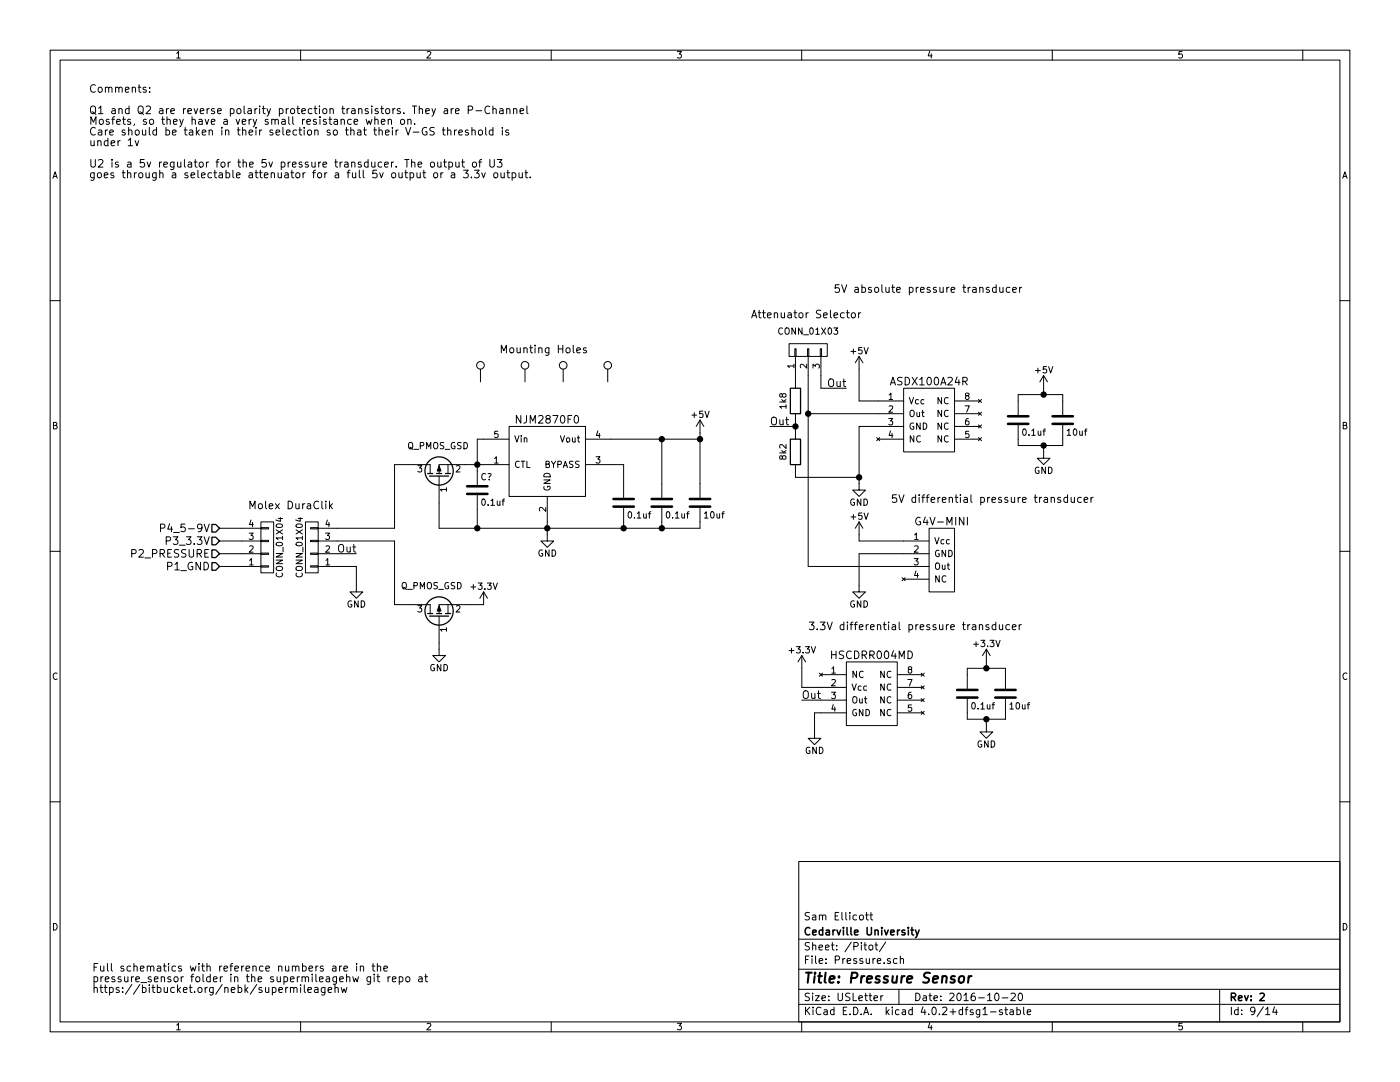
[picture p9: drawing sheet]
<svg xmlns="http://www.w3.org/2000/svg" width="279mm" height="216mm" viewBox="0 0 279 216" stroke-linecap="round" stroke-linejoin="round" font-family="sans-serif">
<g fill="none" stroke="#000" stroke-width=".2">
<path d="M10 10h259.4v195.9h-259.4zM12 12h255.4v191.9h-255.4zM29.1 17.5l-.3-.1-.3 .2 .1 .2 .5 .2v.3h-.6M29.9 18.3v.1M29.9 17.5v.1M60 10v2M110 10v2M160 10v2M210 10v2M260 10v2M27 28.1l.3 1 .4-1M70.7 24.3l.7-.1-.1-.3-.4-.1-.2 .2v.7h.6"/>
<path d="M73.1 23.8l.3 1 .2-.7 .3 .7 .3-1M74.8 24l.1-.1a.36 .36 0 0 1 .6 .1v.8M74.8 23.3v1.5M76.1 24.3l.7-.1v-.3l-.5-.1-.2 .2 .1 .7h.6M77.5 24v-.1a.36 .36 0 0 1 .6 .1v.8M77.5 23.8v1M80 24l.2-.2 .5 .2v.5l-.1 .2-.4 .1-.2-.1zM81.4 24l.1-.1a.36 .36 0 0 1 .5 .1v.8M81.4 23.8v1M82.1 32.5l.1-.1a.36 .36 0 0 1 .6 .2v.8M82.4 26.4h1.2M82.8 24.7v.1"/>
<path d="M83.4 32.8l.8-.1-.1-.3-.4-.1-.3 .3 .1 .7h.6M85.1 25.5a.71 .71 0 0 0-.9 .7 .71 .71 0 0 0 .9 .7l.1-.6h-.3M86 32.5l.2-.2 .4 .2 .1 .6-.1 .2-.4 .1-.2-.2zM86.6 34.6l.2-.1 .5 .1 .1 .6-.2 .2-.4 .1-.2-.2zM86.7 25.5a.62 .62 0 0 0-.8 .1v.4l.7 .4v.4a.62 .62 0 0 1-.8 .1M87.4 32.3v.8a.38 .38 0 0 0 .6 .1M88 34.5v1M88 32.3v1.1M88.3 25.9h.5M88.4 34.5l-.4 .3M88.5 25.4v1.3l.3 .2M88.5 32.3h.6"/>
<path d="M88.7 21.7h.6v1M88.7 31.8v1.3l.4 .3M89.3 22l-.5 .1a.3 .3 0 0 0-.2 .3 .3 .3 0 0 0 .2 .3l.5-.1M89.3 26.1l.1-.1a.36 .36 0 0 1 .6 .2v.7M89.3 25.4v1.5M89.6 32.4l.4-.1 .3 .3v.5l-.1 .2h-.6M89.6 32.3v1.6M90 21.7v1M90.1 34.5h.6l.1 1M90.5 21.7l-.5 .3M90.7 25.9v1M90.8 34.8l-.6 .1a.3 .3 0 0 0-.2 .3 .3 .3 0 0 0 .2 .3l.6-.1"/>
<path d="M90.9 22.2l.7-.2v-.3h-.5l-.2 .2 .1 .7h.6M91 32.3v.8a.38 .38 0 0 0 .6 .1M91.1 25.9l-.4 .3M91.6 26.4l.7-.1-.1-.3-.4-.1-.2 .3v.7h.6M91.6 32.3v1.1M92.1 32.3h.6M92.3 31.8v1.3l.4 .3M92.5 34h.9l-.5 .5 .4 .1 .1 .2v.5l-.3 .2h-.4l-.2-.2M93.4 22l.8-.1 .1-.2v-.4l-.3-.1h-.6v1.5M93.4 26l-.3-.1-.2 .3v.2l.5 .1v.4h-.5M94.1 35.3v.2M94.2 26.1l.1-.1a.36 .36 0 0 1 .5 .2v.7"/>
<path d="M94.2 25.4v1.5M94.4 32.5l.2-.2 .4 .2 .1 .6-.2 .2-.3 .1-.2-.2zM94.7 34h.9l-.5 .5 .4 .1 .1 .2v.5l-.3 .2h-.4l-.2-.2M95 22.1h1.1M95.5 32.3h.6M95.6 26.1l.2-.2 .4 .2 .1 .6-.2 .2h-.3l-.2-.1zM96.1 31.8l-.4 .3v1.3M96.1 34.5l.4 1 .4-1M96.9 25.4v1.3l.3 .2M97.7 21.3a.72 .72 0 0 0-1 .5 .72 .72 0 0 0 .7 .9l.3-.2M97.8 31.8v1.3l.3 .3h.2l.4-.3v-1.3M98.4 21.8l.1-.1a.36 .36 0 0 1 .5 .2v.8"/>
<path d="M98.4 26l-.5-.1-.3 .3v.5l.2 .2h.6M98.4 21.2v1.5M98.4 25.4v1.5M98.6 34.6l.2-.1 .5 .1v.6l-.1 .2-.4 .1-.2-.2zM99.2 31.8h1l-.5 .6 .3 .1 .2 .2-.1 .5-.2 .2h-.5l-.2-.2M99.7 21.7h.6l.1 1M100 34.5v.8a.38 .38 0 0 0 .6 0M100.3 25.4v.2M100.3 25.9v1M100.4 22l-.5 .1a.3 .3 0 0 0-.2 .3 .3 .3 0 0 0 .2 .3l.5-.1M100.6 34.5v1M101.1 21.8l.1-.1a.36 .36 0 0 1 .6 .2v.8"/>
<path d="M101.1 21.7v1M101.1 34.5h.6M101.3 34v1.3l.4 .2M101.5 26l-.4-.1-.2 .3 .1 .2 .5 .1v.4h-.6M102.2 34.5h.4l.3 .3v.4l-.1 .2h-.6M102.2 34.5v1.5M102.5 21.8l.1-.1a.36 .36 0 0 1 .5 .2v.8M102.5 21.7v1M103.6 34.5v.8a.38 .38 0 0 0 .6 0M103.8 22.2l.7-.2-.1-.3h-.4l-.2 .2 .1 .7h.5M104.2 34.5v1M104.7 34.5h.6"/>
<path d="M105 34v1.3l.3 .2M105.2 21.2v1.3l.2 .2M105.8 35.3v.2M10 60h2M198.8 57.4l-.4-.1-.3 .3v.5l.1 .2h.6M198.8 56.8v1.5M199.5 57.3v.8a.38 .38 0 0 0 .7 .1M200.2 57.3v1M201.5 57.4l-.4-.1-.3 .3v.5l.2 .2h.5M202.1 57.8l.7-.1v-.3l-.5-.1-.2 .3 .1 .7h.6M203.5 57.3v1M203.9 57.3l-.4 .3"/>
<path d="M267.4 60h2M95.9 73.7v2.5M104.8 73.7v2.5M112.4 73.7v2.5M115.1 69.9l.7-.2v-.2l-.5-.1-.2 .2 .1 .7h.6M117 69.5l-.4-.1-.2 .2 .1 .2 .5 .2v.3h-.6M121.3 73.7v2.5M157.5 68.6h7.6v2.5h-7.6zM158.6 69.6h.3v1.5h-.3zM158.7 71.1v6.4M161.2 69.6h.2v1.5h-.2zM161.3 71.1v41.9h24.1"/>
<path d="M163.7 69.6h.3v1.5h-.3zM163.8 71.1v6.4h5.1M168.9 62.4h.6M169.1 61.9v1.3l.4 .2M170.1 62.5l.3-.1 .3 .3v.4l-.3 .3-.3-.1-.2-.2zM171.3 62.4v1M171.4 71.1l-.7 1.3M171.4 71.1v8.9h8.9M171.4 71.1l.8 1.3M171.8 62.4l-.5 .3M180.3 77.5h10.2v12.7h-10.2zM195.3 79.7l.6 .6"/>
<path d="M195.9 79.7l-.6 .6M208.3 74.9l-.8 1.3M208.3 74.9v3.8M208.3 74.9l.7 1.3M65 100v.2M65.8 100v1.5M85.9 94.5v-1.8h-7.2v12.7h-15.2M87.6 95v10.4h52.1v-4.1M89.4 92.7v1.8M95.2 98.8v6.6M101.6 85.1h15.2v14h-15.2zM101.6 92.7h-14v1.8"/>
<path d="M101.6 87.6h-6.4v9.2M109.2 99.1v8.9h1.3l-1.3 1.2-1.3-1.2h1.3M116.8 92.7h7.7v6.6M116.8 87.6h22.9M132.1 87.6v11.7M139.7 83.8v15.5M139.7 83.8l-.8 1.3M139.7 83.8l.8 1.3M153.7 85.1h5M158.7 82.6v5M158.7 92.7v2.6h12.7M161.3 82.6h19"/>
<path d="M175 87.3l.6 .6M175.3 87.6h5M175.6 87.3l-.6 .6M180.3 85.1h-8.9v12.7h1.3l-1.3 1.3-1.2-1.3h1.2M190.5 87.6h5.1M190.5 80h5.1M190.5 85.1h5.1M190.5 82.6h5.1M195.3 87.3l.6 .6M195.3 84.8l.6 .6M195.3 82.2l.6 .7M195.9 87.3l-.6 .6"/>
<path d="M195.9 84.8l-.6 .6M195.9 82.2l-.6 .7M203.2 82.8v-4.1h8.9v4.1M203.2 84.8v4.1h8.9v-4.1M208.3 88.9v2.5h1.2l-1.2 1.3-1.3-1.3h1.3M211.7 99.3l-.4-.1-.2 .3 .1 .2 .5 .1v.4h-.6M213.1 99.3l-.5-.1-.3 .3v.5l.2 .2h.6M213.1 98.7v1.6M213.8 99.2v.9a.38 .38 0 0 0 .6 0M214.4 99.2v1.1M215.8 99.3l-.4-.1-.3 .3v.5l.1 .2h.6M216.4 99.7l.7-.1-.1-.3-.4-.1-.2 .3v.7h.6"/>
<path d="M217.7 99.2v1.1M218.2 99.2l-.5 .3M10 110h2M32 105.4l.8-.1 .1-.2-.1-.4-.2-.1h-.6v1.5M43.8 113h8.3M43.8 110.5h8.3M43.8 108h8.3M43.8 105.4h8.3M52.1 105.3h1.5v.2h-1.5zM52.1 107.8h1.5v.3h-1.5zM52.1 110.4h1.5v.2h-1.5zM52.1 112.9h1.5v.3h-1.5z"/>
<path d="M52.1 104.1h2.5v10.2h-2.5zM61 104.1h2.5v10.2h-2.5zM62 105.3h1.5v.2h-1.5zM62 107.8h1.5v.3h-1.5zM62 110.4h1.5v.2h-1.5zM62 112.9h1.5v.3h-1.5zM63.5 113h7.6v5.1h1.3l-1.3 1.3-1.3-1.3h1.3M63.5 110.5h7.6M63.5 108h15.2v12.7h7.2v1.7M65 100.5v1M65.9 100.9l.4 .6M66.3 100.5l-.5 .6"/>
<path d="M96.5 118.1v2.6h-8.9v1.7M96.5 118.1l-.7 1.3M96.5 118.1l.8 1.3M124.5 101.3v4.1M132.1 101.3v4.1M171.4 104.1v3.9h14M171.4 104.1l-.7 1.3M171.4 104.1l.8 1.3M180 115.3l.6 .6M180.3 115.6h5.1M180.6 115.3l-.6 .6M185.4 105.4h5.1v12.7h-5.1z"/>
<path d="M185.4 110.5h-14v7.6h1.3l-1.3 1.3-1.2-1.3h1.2M267.4 110h2M87.6 122.9v7.9h1.3l-1.3 1.3-1.2-1.3h1.2M89.4 120.7v1.7M160 130.8v6.4h8.9M160 139.7h8.9M160 130.8l-.7 1.3M160 130.8l.8 1.3M163.5 134.3l.6 .6M163.8 134.6h5.1M164.1 134.3l-.6 .6M168.9 132.1h10.2v12.7h-10.2z"/>
<path d="M179.1 134.6h5M179.1 137.2h5M179.1 139.7h5M183.8 139.4l.7 .6M183.8 136.9l.7 .6M183.8 134.3l.7 .6M184.5 139.4l-.7 .6M184.5 136.9l-.7 .6M184.5 134.3l-.7 .6M193 137.4v-4h7.7v4M193 139.4v4.1h7.7v-4.1M196.8 129.5l-.7 1.3"/>
<path d="M196.8 129.5v3.9M196.8 129.5l.8 1.3M197.3 124.7l-.3-.1-.3 .3 .1 .2 .5 .1v.4h-.6M198.7 124.7l-.4-.1-.3 .3v.5l.1 .2h.6M198.7 124.1v1.6M199.4 124.6v.9a.38 .38 0 0 0 .7 0M200.1 124.6v1.1M201.5 124.7l-.5-.1-.3 .3v.5l.2 .2h.6M202 125.1l.8-.1-.1-.3-.4-.1-.3 .3 .1 .7h.6M203.4 124.6v1.1M203.8 124.6l-.4 .3M10 160h2"/>
<path d="M168.9 142.2h-6.3v5.1h1.2l-1.2 1.3-1.3-1.3h1.3M179.1 142.2h5M183.8 141.9l.7 .6M184.5 141.9l-.7 .6M196.8 143.5v2.6h1.3l-1.3 1.2-1.2-1.2h1.2M267.4 160h2M159.4 171.9h108v32h-108zM58.6 197.3a.35 .35 0 0 1 .4-.3 .35 .35 0 0 1 .3 .3v.7M60 197v1M60.7 196.5v1.3l.3 .2M61.4 197.5l.8-.1-.1-.3-.4-.1-.3 .3 .1 .7h.6M62.8 197.1h.6l.1 .9"/>
<path d="M63.5 197.4l-.5 .1a.3 .3 0 0 0-.3 .3 .3 .3 0 0 0 .3 .2h.5M64.8 197v1.3l-.2 .3-.4-.1M64.8 197.1l-.4-.1-.3 .3v.5l.2 .2h.5M65.5 197.5l.7-.1-.1-.3-.4-.1-.2 .3 .1 .7h.5M66.4 192.8h.6l.1 1M66.9 197.2v-.1a.36 .36 0 0 1 .6 .2v.7M66.9 196.5v1.5M67.1 193.1l-.6 .1a.3 .3 0 0 0-.2 .3 .3 .3 0 0 0 .2 .3l.6-.1M67.8 192.8v1M68.1 197l.3 1 .3-.7 .3 .7 .2-1M68.2 192.8l-.4 .3M68.6 193.3l.8-.2-.1-.3h-.4l-.3 .2 .1 .7h.6"/>
<path d="M71.2 192.3v.1M71.2 192.8v1M71.9 192.9l.1-.1a.36 .36 0 0 1 .6 .2v.8M71.9 192.8v1M74 194.9v1.2l-.3 .3-.4-.1M74 195l-.5-.1-.3 .3v.4l.2 .2h.6M74.2 192.8h.6M74.4 192.3v1.3l.4 .2M74.7 194.4v.1M74.7 194.9v1M75.2 194.9h.6M75.3 192.9l.1-.1a.36 .36 0 0 1 .6 .2v.8"/>
<path d="M75.3 192.3v1.5M75.4 194.4v1.3l.4 .2M76.6 193.3l.7-.2v-.3h-.5l-.2 .2 .1 .7h.6M77.4 194.9v1M77.9 194.9l-.5 .3M78.3 195.4l.7-.2v-.2l-.5-.1-.2 .2 .1 .7h.6M79.7 195l.4-.1 .3 .3v.4l-.1 .2h-.6M79.7 194.9v1.5M81.1 195l.2-.1 .4 .1 .1 .6-.2 .2-.3 .1-.2-.1zM83.6 195h.6l.1 .9M84.3 195.2l-.6 .1a.3 .3 0 0 0-.2 .3 .3 .3 0 0 0 .2 .3l.6-.1M84.8 194.9h.5"/>
<path d="M85 194.4v1.3l.3 .2M159.4 197.4h108M159.4 193.4h108M159.4 187.4h108M171.6 182.7l.2-.1 .4 .1 .1 .6-.1 .2-.4 .1-.2-.2zM172.7 182.6h.6M172.9 182.1v1.3l.4 .2M173.5 188.7l.2-.1 .4 .1 .1 .6-.1 .2-.4 .1-.2-.2zM173.6 182.6h.6M173.8 182.1v1.3l.4 .2M174.4 199.2l.7-.2v-.2l-.4-.1-.3 .2 .1 .7h.6M174.6 188.6h.6"/>
<path d="M174.8 188.1v1.3l.4 .2M175.8 198.7v1M176.2 198.7l-.4 .3M176.8 188l-1.3 1.9M177.7 191.3a.37 .37 0 0 0-.6 .2l.1 .2 .5 .1v.2l-.2 .3-.4-.1M179 191.3h-.4l-.3 .2 .1 .6 .2 .2 .4-.1M179.4 197.4v3M179.7 191.4l.2-.1h.4v1M179.7 190.8v1.5M198.7 198.3l.2-.1a.8 .8 0 0 1 .5 .7 .8 .8 0 0 1-.5 .8l-.2-.2-.2-.4zM200 199.1h1.1M201.8 198.3l.6-.1 .2 .4-.9 1.1h.9"/>
<path d="M203.4 198.3l.2-.1a.8 .8 0 0 1 .5 .7 .8 .8 0 0 1-.5 .8l-.2-.2-.2-.4zM243.4 197.4v6.5M60 203.9v2M110 203.9v2M159.4 200.4h108M160 203.9v2M197.7 201.9h1.1M200 201.5a.37 .37 0 0 0-.6 .2l.1 .2 .5 .1 .1 .2-.2 .3-.5-.1M200.5 201.5h.6M200.7 201v1.3l.4 .2M201.6 201.5h.6v1M202.2 201.8l-.4 .1-.3 .2 .3 .4 .4-.1"/>
<path d="M202.9 201.5h.5l.3 .3-.2 .6h-.6M202.9 201v1.5M204.3 201v1.3l.2 .2M205 202l.7-.2v-.3h-.5l-.2 .2 .1 .7h.6M210 203.9v2M252.6 202.5h.8M254.4 200.9l-.4 1.1h.9M254.7 201.5v1M260 203.9v2"/>
<circle cx="95.9" cy="72.9" r=".76"/>
<circle cx="104.8" cy="72.9" r=".76"/>
<circle cx="112.4" cy="72.9" r=".76"/>
<circle cx="121.3" cy="72.9" r=".76"/>
</g>
<path d="M181.8 185.6h.5M182 185.1v1.3l.3 .2M182.7 185.6l.4 1M183.4 185.6l-.5 1.3-.2 .2M251.5 198.3l.5-.1 .3 .4-.9 1.1h.9" fill="none" stroke="#000" stroke-width=".3"/>
<path d="M191.5 194.9l.3-.1h.5l.1 .3v.6a.54 .54 0 0 1-.6 .4 .54 .54 0 0 1-.5-.4zM193.3 194.8l-.1 1.3M193.9 194.8h-.4l-.2 .3" fill="none" stroke="#000" stroke-width=".41"/>
<g fill="none" stroke="#000" stroke-width=".51">
<path d="M93.2 98.6h4.1M93.2 97h4.1M122.4 99.6h4.1M130 99.6h4.1M137.7 99.6h4M201.2 84.6h4M201.2 83.1h4M210.1 84.6h4M210.1 83.1h4M122.4 101.1h4.1M130 101.1h4.1M137.7 101.1h4"/>
<path d="M191 139.2h4.1M191 137.7h4.1M198.6 139.2h4.1M198.6 137.7h4.1"/>
</g>
<g fill="none" stroke="#000" stroke-width=".25">
<path d="M157.7 77.5h2.1v5.1h-2.1zM85.3 94.5h1.1M85.7 95h3.8M87.1 94.5h1M88.9 94.5h1M157.7 87.6h2.1v5.1h-2.1zM42.3 112.3h.8l.7 .7-.7 .8h-.8zM42.3 109.7h.8l.7 .8-.7 .8h-.8zM42.3 107.2h.8l.7 .8-.7 .7h-.8zM42.3 104.6h.8l.7 .8-.7 .8h-.8zM85.3 122.4h1.1M85.7 122.9h3.8"/>
<path d="M87.1 122.4h1M88.9 122.4h1"/>
<circle cx="87.6" cy="94" r="2.82"/>
<circle cx="87.6" cy="121.9" r="2.82"/>
</g>
<g fill="#000" stroke="#000" stroke-width=".25">
<circle cx="208.3" cy="78.7" r=".51"/>
<circle cx="95.3" cy="92.7" r=".51"/>
<circle cx="132.1" cy="87.6" r=".51"/>
<circle cx="139.7" cy="87.6" r=".51"/>
<circle cx="158.8" cy="85.1" r=".51"/>
<circle cx="161.3" cy="82.6" r=".51"/>
<circle cx="171.5" cy="95.3" r=".51"/>
<circle cx="208.3" cy="88.9" r=".51"/>
<circle cx="95.3" cy="105.4" r=".51"/>
<circle cx="109.2" cy="105.4" r=".51"/>
<circle cx="124.5" cy="105.4" r=".51"/>
<circle cx="132.1" cy="105.4" r=".51"/>
<circle cx="196.9" cy="133.4" r=".51"/>
<circle cx="196.9" cy="143.5" r=".51"/>
</g>
<path d="M87.6 93l.4 1h-.8zM87.6 120.9l.4 1h-.8z" fill="#000" stroke="#000" stroke-width=".2"/>
<text font-size="2.8" x="160.4" y="196.2">Title: Pressure Sensor</text>
<g font-size="2.1">
<text x="17.8" y="18.5">Comments:</text>
<text x="17.8" y="22.8">Q1 and Q2 are reverse polarity protection transistors. They are P-Channel</text>
<text x="17.8" y="24.9">Mosfets, so they have a very small resistance when on.</text>
<text x="17.8" y="27">Care should be taken in their selection so that their V-GS threshold is</text>
<text x="17.8" y="29.2">under 1v</text>
<text x="17.8" y="33.4">U2 is a 5v regulator for the 5v pressure transducer. The output of U3</text>
<text x="17.8" y="35.6">goes through a selectable attenuator for a full 5v output or a 3.3v output.</text>
<text x="166.4" y="58.4">5V absolute pressure transducer</text>
<text x="149.9" y="63.5">Attenuator Selector</text>
<text x="99.7" y="70.5">Mounting Holes</text>
<text x="165.3" y="77.2">Out</text>
<text x="178" y="76.9">ASDX100A24R</text>
<text x="103.4" y="84.5">NJM2870F0</text>
<text x="153.7" y="84.8">Out</text>
<text x="49.5" y="101.6">Molex DuraClik</text>
<text x="177.8" y="100.3">5V differential pressure transducer</text>
<text x="33.6" y="106.2">P4_5-9V</text>
<text x="183.3" y="104.8">G4V-MINI</text>
<text x="26.4" y="111.3">P2_PRESSURE</text>
<text x="33.4" y="113.8">P1_GND</text>
<text x="33.7" y="108.7">P3_3.3V</text>
<text x="67.5" y="110.2">Out</text>
<text x="161.3" y="125.7">3.3V differential pressure transducer</text>
<text x="166" y="131.5">HSCDRR004MD</text>
<text x="160" y="139.4">Out</text>
<text x="160.4" y="183.6">Sam Ellicott</text>
<text x="160.4" y="189.6">Sheet: /Pitot/</text>
<text x="160.4" y="186.6">Cedarville University</text>
<text x="18.4" y="193.9">Full schematics with reference numbers are in the</text>
<text x="18.4" y="196">pressure_sensor folder in the supermileagehw git repo at</text>
<text x="160.4" y="192.3">File: Pressure.sch</text>
<text x="18.4" y="198.1">https://bitbucket.org/nebk/supermileagehw</text>
<text x="160.4" y="202.5">KiCad E.D.A. kicad 4.0.2+dfsg1-stable</text>
<text x="160.4" y="199.7">Size: USLetter</text>
<text x="182.4" y="199.7">Date: 2016-10-20</text>
<text x="245.4" y="199.7">Rev: 2</text>
<text x="245.4" y="202.5">Id: 9/14</text>
</g>
<g font-size="1.8">
<text x="35" y="11.6">1</text>
<text x="85" y="11.6">2</text>
<text x="135" y="11.6">3</text>
<text x="185" y="11.6">4</text>
<text x="235" y="11.6">5</text>
<text x="10.4" y="35.6">A</text>
<text x="267.8" y="35.6">A</text>
<text x="155.7" y="66.8">CONN_01X03</text>
<text x="169.8" y="70.7">+5V</text>
<text x="158.5" y="73.5" transform="rotate(-90 158.5 73.5)">1</text>
<text x="161" y="73.5" transform="rotate(-90 161 73.5)">2</text>
<text x="163.6" y="73.5" transform="rotate(-90 163.6 73.5)">3</text>
<text x="206.7" y="74.5">+5V</text>
<text x="138.1" y="83.4">+5V</text>
<text x="156.9" y="81.5" transform="rotate(-90 156.9 81.5)">1k8</text>
<text x="177.3" y="79.8">1</text>
<text x="177.3" y="82.3">2</text>
<text x="181.4" y="80.6">Vcc</text>
<text x="181.4" y="83.2">Out</text>
<text x="186.9" y="83.2">NC</text>
<text x="186.9" y="80.6">NC</text>
<text x="192.6" y="82.3">7</text>
<text x="192.6" y="79.8">8</text>
<text x="10.4" y="85.6">B</text>
<text x="81.2" y="89.6">Q_PMOS_GSD</text>
<text x="98.6" y="87.4">5</text>
<text x="102.6" y="88.3">Vin</text>
<text x="111.9" y="88.3">Vout</text>
<text x="118.9" y="87.4">4</text>
<text x="177.3" y="84.8">3</text>
<text x="177.3" y="87.4">4</text>
<text x="181.4" y="85.7">GND</text>
<text x="181.4" y="88.3">NC</text>
<text x="186.9" y="88.3">NC</text>
<text x="186.9" y="85.7">NC</text>
<text x="192.6" y="87.4">5</text>
<text x="192.6" y="84.8">6</text>
<text x="204.2" y="86.9">0.1uf</text>
<text x="213.1" y="86.9">10uf</text>
<text x="267.8" y="85.6">B</text>
<text x="83.3" y="94.2">3</text>
<text x="91" y="94.2">2</text>
<text x="95.9" y="95.8">C?</text>
<text x="98.6" y="92.5">1</text>
<text x="102.6" y="93.3">CTL</text>
<text x="108.6" y="93.3">BYPASS</text>
<text x="118.9" y="92.5">3</text>
<text x="156.9" y="91.6" transform="rotate(-90 156.9 91.6)">8k2</text>
<text x="206.3" y="94.5">GND</text>
<text x="89.2" y="98.1" transform="rotate(-90 89.2 98.1)">1</text>
<text x="96.3" y="100.9">0.1uf</text>
<text x="109.9" y="98" transform="rotate(-90 109.9 98)">GND</text>
<text x="169.5" y="100.9">GND</text>
<text x="49.7" y="107.7">3</text>
<text x="49.7" y="105.2">4</text>
<text x="64.9" y="107.7">3</text>
<text x="64.9" y="105.2">4</text>
<text x="109" y="102.1" transform="rotate(-90 109 102.1)">2</text>
<text x="125.5" y="103.4">0.1uf</text>
<text x="133.1" y="103.4">0.1uf</text>
<text x="140.7" y="103.4">10uf</text>
<text x="169.8" y="103.7">+5V</text>
<text x="182.4" y="107.7">1</text>
<text x="49.7" y="112.8">1</text>
<text x="49.7" y="110.2">2</text>
<text x="64.9" y="112.8">1</text>
<text x="64.9" y="110.2">2</text>
<text x="107.3" y="111">GND</text>
<text x="182.4" y="110.2">2</text>
<text x="182.4" y="112.8">3</text>
<text x="186.4" y="108.6">Vcc</text>
<text x="186.4" y="111.1">GND</text>
<text x="186.4" y="113.7">Out</text>
<text x="56.4" y="114.9" transform="rotate(-90 56.4 114.9)">CONN_01X04</text>
<text x="60.4" y="114.9" transform="rotate(-90 60.4 114.9)">CONN_01X04</text>
<text x="79.9" y="117.6">Q_PMOS_GSD</text>
<text x="94.2" y="117.7">+3.3V</text>
<text x="182.4" y="115.3">4</text>
<text x="186.4" y="116.2">NC</text>
<text x="69.2" y="121.2">GND</text>
<text x="83.3" y="122.2">3</text>
<text x="91" y="122.2">2</text>
<text x="169.5" y="121.2">GND</text>
<text x="89.2" y="126.1" transform="rotate(-90 89.2 126.1)">1</text>
<text x="157.7" y="130.4">+3.3V</text>
<text x="194.5" y="129.1">+3.3V</text>
<text x="10.4" y="135.6">C</text>
<text x="85.7" y="133.9">GND</text>
<text x="165.9" y="134.4">1</text>
<text x="165.9" y="136.9">2</text>
<text x="169.9" y="135.3">NC</text>
<text x="169.9" y="137.8">Vcc</text>
<text x="175.5" y="137.8">NC</text>
<text x="175.5" y="135.3">NC</text>
<text x="181.1" y="136.9">7</text>
<text x="181.1" y="134.4">8</text>
<text x="267.8" y="135.6">C</text>
<text x="165.9" y="139.4">3</text>
<text x="165.9" y="142">4</text>
<text x="169.9" y="140.3">Out</text>
<text x="169.9" y="142.9">GND</text>
<text x="175.5" y="142.9">NC</text>
<text x="175.5" y="140.3">NC</text>
<text x="181.1" y="142">5</text>
<text x="181.1" y="139.4">6</text>
<text x="194.1" y="141.5">0.1uf</text>
<text x="201.7" y="141.5">10uf</text>
<text x="194.9" y="149.1">GND</text>
<text x="160.6" y="150.4">GND</text>
<text x="10.4" y="185.6">D</text>
<text x="267.8" y="185.6">D</text>
<text x="35" y="205.5">1</text>
<text x="85" y="205.5">2</text>
<text x="135" y="205.5">3</text>
<text x="185" y="205.5">4</text>
<text x="235" y="205.5">5</text>
</g>
</svg>
